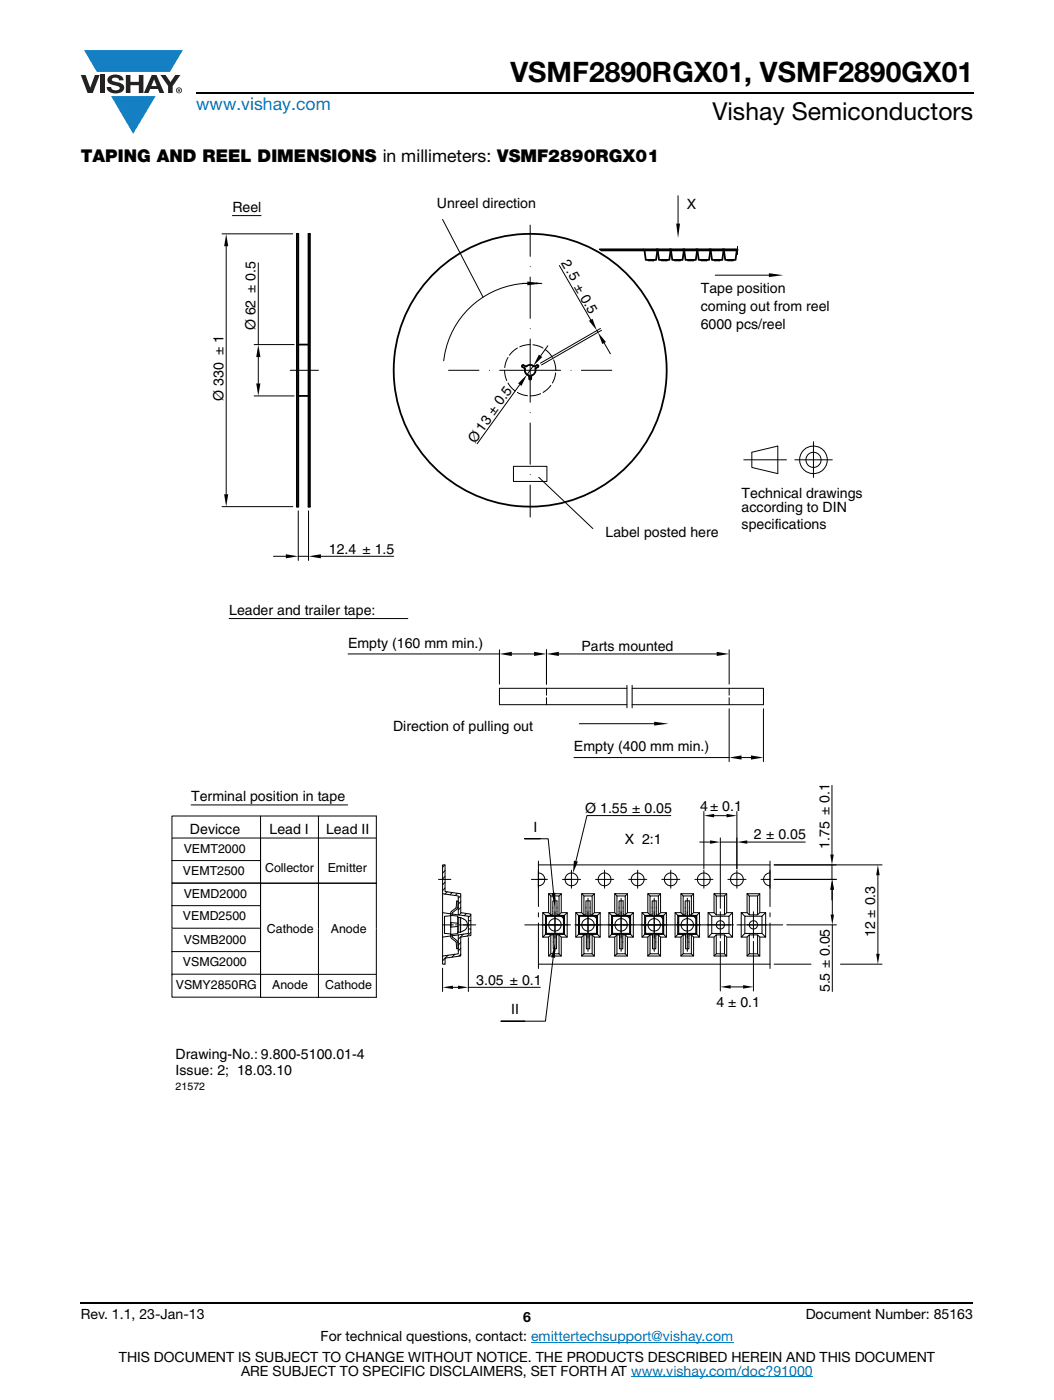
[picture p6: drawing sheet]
<svg xmlns="http://www.w3.org/2000/svg" width="210mm" height="279mm" viewBox="0 0 210 279" stroke-linecap="round" stroke-linejoin="round" font-family="sans-serif">
<g fill="#147fc3">
<path d="M16.8 10h19.7l-2.6 4.3h-1.1h-13.5z"/>
<path d="M22.2 19.2h8.9l-4.5 7.5z"/>
</g>
<g fill="#231f20">
<path d="M16.1 15h1l.9 2.5 .9-2.5h1l-1.4 3.6h-1z"/>
<path d="M20 15h.9v3.6h-.9z"/>
<path d="M21.8 15.3a2.1 2.1 0 0 1 2.7 .3l.1 .4h-.8a.79 .79 0 0 0-.7-.5 .79 .79 0 0 0-.8 .4l.2 .3 1 .2a1.08 1.08 0 0 1 1.3 1 1.08 1.08 0 0 1-1.1 1.2 1.73 1.73 0 0 1-2.4-1.2h.9a.96 .96 0 0 0 .8 .6 .96 .96 0 0 0 .9-.4 1.31 1.31 0 0 0-1.2-.6 1.03 1.03 0 0 1-1.1-.6 1.03 1.03 0 0 1 .2-1.1z"/>
<path d="M25.1 15h.9v1.3h1.7v-1.3h.9v3.6h-.9v-1.6h-1.7v1.6h-.9z"/>
<path d="M32 15h1l1 1.4 1-1.4h1l-1.6 2.2v1.4h-.9v-1.4z"/>
<path d="M30.7 15.9l.6 1.3h-1.1zM30.3 15l-1.6 3.6h.9l.4-.8h1.5l.3 .8h1l-1.6-3.6z"/>
<path d="M35.3 18a.46 .46 0 0 1 .9 0 .46 .46 0 0 1-.9 0zM35.1 18a.6 .6 0 0 0 1.2 0 .6 .6 0 0 0-1.2 0z"/>
<path d="M35.6 17.8h.2v.2h-.2zM35.5 17.7v.7h.1v-.3l.4 .3-.2-.3 .2-.2-.1-.2z"/>
</g>
<path d="M39.1 18.6h155M16.1 260h178" fill="none" stroke="#000" stroke-width=".36"/>
<path d="M106 267.9h40.3M125.9 274.8h36.3" fill="none" stroke="#007ec4" stroke-width=".2"/>
<path d="M34.2 39h141.8v179.1h-141.8z" fill="#fff"/>
<g fill="none" stroke="#000" stroke-width=".2">
<path d="M135.3 39.1v5.5M44.3 46.7h14.1M45.1 49.1v49.5M46.4 43h5.7M51.5 52.4v16.4M88.3 43.8l8.1 15.5M104.2 56.6h3.9M104.5 56.6a17.4 17.4 0 0 0-16 15.4M105.8 44.9v6.3M105.8 55.3v8.2M105.8 53.2h.1M111.6 53l6.2 10.8"/>
<path d="M142.7 54.9h10.7M147.1 49.2v1.6M50.7 79h8M50.7 68.8h8M51.5 71.3v5.2M57.9 73.9h5.6M89.5 73.9h6.1M97.6 73.9h.1M100.7 73.9l.1 1.1 .3 1M101.3 71.3l-.4 .9-.2 1.2M101.3 76.4l.8 1.1 .7 .5M103.2 69.5l-1.1 .8-.5 .6"/>
<path d="M103.2 78.3l.9 .4 1.1 .3M103.7 76.8l-8.5 11.8M105.8 67.7v12.6M105.8 65.6h.1M105.8 68.8l-1.2 .1-.9 .3M106.3 68.8l1.2 .3 .8 .4M106.4 73l-1.3 1.8M107.8 78.6l-.9 .3-1.1 .1M108.8 69.8l.6 .5 .8 1M109.3 69l-1.5 2M109.9 76.9l-.5 .6-1.1 .8M110.4 71.8l.3 .9 .2 1.2"/>
<path d="M110.8 74.4l-.2 1.2-.4 .8M111.8 73.9h-12.1M113.9 73.9h.1M116 73.9h6.1M119.1 66l.2 .3M119.8 65.6l-12 6.9M120 65.9l-12 6.9M120.5 68.5l1.3 2.1M102.4 93.1h6.7v3h-6.7zM105.8 84.4v8.3M105.8 96.8v6.4M105.8 82.3h.1"/>
<path d="M105.8 94.7h.1M107.5 95.3l10.8 10.2M148.4 91.8h8.5M150 90.3l5.2-1.3v5.5l-5.2-1.2zM158.5 91.8h7.5M162.3 88.2v7.1M44.3 101.1h14.1M54.6 111h2.4M59.5 101.9v9.9M59.5 111h2M61.5 101.9v9.9M64 111h14.5"/>
<path d="M45.7 123.4h35.7M69.4 130.5h30.2M99.6 137.4h25.5M99.6 137.4v3.2h25.5M99.6 129.7v6.8M102.1 130.5h4.4M109 129.7v6.8M109 137.4v1.3M109 139.2v1.4M111.5 130.5h31.5M125.1 136.8v4.5M126.1 137.4h26.2v3.2h-26.2"/>
<path d="M126.1 136.8v4.5M145.5 129.7v6.8M145.5 137.4v1.3M145.5 139.2v1.4M114.5 151.2h31M115.6 144.4h14.9M145.5 141.4v10.6M147.9 151.2h1.9M152.3 141.4v10.6M166 156.7v13.8M34.3 171.7v4.5h17.7M38.1 160.6h31.3"/>
<path d="M52 167.2v9.1h11.5M52 162.9h-17.7v4.2M52 176.2h-17.7v4.5M52 176.2v4.5h-17.7M52 171.7v13.5h-17.7v-4.5M52 167.2h-17.7v4.5M52 167.2v4.5h-17.7M52 167.2h23.1v18.1M52 176.2h23.1M63.5 167.2v9.1h11.6M63.5 162.9h-11.5v4.2M63.5 167.1v-4.2h11.6v4.2"/>
<path d="M63.5 176.2v9.1M87.5 175.5h2.4M88.3 178.4v8.6M88.3 172.6h.5v5.3l3.1 .5v3.7l2 .3v1.4h-.5v-.9l-2-.3v-3.8l-3.1-.4zM88.7 172.6l-.4 .5M88.8 173.7l-.5 .5M88.8 174.9l-.5 .5M88.8 176.1l-.5 .5M88.8 177.2l-.5 .5M89.2 178l-.4 .4M90.2 178.1l-.4 .5M91.3 178.3l-.5 .4"/>
<path d="M91.9 178.8l-.5 .5M91.9 179.9l-.5 .5M107.4 173.7v1.8h1.8M107.4 174.2a1.28 1.28 0 0 1 1.3 1.3 1.28 1.28 0 0 1-1.3 1.3M107.4 174.1v1.4h1.4h-2.8M107.4 171.8v9.1M107.4 172.6h46.2M107.7 167.4h-3h4.7l1 10.8M109.4 178.4v3.7l.5 .5M110.3 179.8h.8v3h-.8zM110.7 179.3v5.3h-2.2M111.5 178.8l.5-.4v3.7"/>
<path d="M112 178.4h-2.6l.5 .4M112.2 175.5h3.6M114 173.7v3.6M116 178.4v3.7l.5 .5M116.9 179.8h.8v3h-.8zM117.3 179.3v5.3h-2.2h8M118.1 178.8l.5-.4v3.7M118.6 178.4h-2.6l.5 .4M118.8 175.5h3.6M120.6 173.7v3.6M122.6 178.4v3.7l.5 .5M123.5 179.8h.8v3h-.8z"/>
<path d="M123.9 179.3v5.3h-2.2M124.7 178.8l.5-.4v3.7M125.2 178.4h-2.6l.5 .4M125.4 175.5h3.6M127.2 173.7v3.6M129.2 178.4v3.7l.5 .5M130.1 179.8h.8v3h-.8zM130.5 179.3v5.3h-2.2M131.3 178.8l.5-.4v3.7M131.8 178.4h-2.6l.5 .4M132 175.5h3.6M133.8 173.7v3.6"/>
<path d="M133.8 162.8h-16.7l-2.2 9M135.8 178.4v3.7l.5 .5M136.7 179.8h.8v3h-.8zM137.1 179.3v5.3h-2.2M137.9 178.8l.5-.4v3.7M138.4 178.4h-2.6l.5 .4M138.6 175.5h3.6M139.6 168.1h2M140.4 173.7v3.6M140.4 162v11.4M142.4 178.4v3.7l.5 .5M142.5 162.8h2.4"/>
<path d="M142.9 178.8h1.6v3.8h-1.6zM143.7 168.1h3.3M143.7 167.2v14.1M144.5 178.8l.5-.4v3.7M145 178.4h-2.6l.5 .4M145.2 175.5h3.6M147 162v11.4M147 173.7v3.6M149 178.4v3.7l.5 .5M149.1 168.1h11.5M149.5 178.8h1.6v3.8h-1.6zM151.1 178.8l.5-.4v3.7"/>
<path d="M151.6 178.4h-2.6l.5 .4M153.6 173.7v1.8h-1.8M153.6 174.2a1.28 1.28 0 0 0-1.3 1.3 1.28 1.28 0 0 0 1.3 1.3M153.6 171.8v9.1M154.4 175.5h12.5M166 172.6v2.9M166 177.6v2M166 177.6v4.9M175.1 174.7v15.7M176 172.6h-21.6M34.3 189.9h17.7v-4.5v9.1h11.5M34.3 189.9v4.5h17.7v-4.5"/>
<path d="M34.3 185.4v4.5M52 194.5v4.5h-17.7v-4.4M52 194.6v4.4h11.5M63.5 185.4v9.1h11.6v-9.1M63.5 194.6v4.4h11.6v-4.4M88.2 184.6h2.2M88.3 193.2v4.7M88.3 182.1l3.1 .5M88.8 191.2l-.5 .5M88.8 192.4h.1M89.4 190.6l-.6 .6M89.9 182.8l-1.2 .1v3.4l1.2 .1"/>
<path d="M89.9 182.7l1.4 .1v1.4M89.9 184.1v.9M89.9 184.1l1.4 .1v.7l-1.4 .1M90.2 182.7v-.5l1.1-1 .1-1.4h-.3l-.1 1.3-1 .9-.1 .3v4.7l1.1 1 .1 1.4 .3-.1-.1-1.4-1.1-.9v-.6M90.4 197h1M90.7 190.4l-.6 .6M90.9 184.6h.2M91.3 183l.1 .1M91.3 184.9v1.4l-1.4 .2M91.4 186.1h-.1M91.4 186.6l2-.3v-.9h.5v1.3l-2 .3v3.8l-3.1 .4v1.2h-.5v-1.6l3.1-.4zM91.4 186.6l-3.1 .4v3.8"/>
<path d="M91.8 183.1h-.4v3M91.8 186l-.4 .1M91.8 183.1v2.9M91.8 183.1h.1M91.9 183.1a1.41 1.41 0 0 1 1.2 1 1.41 1.41 0 0 1-.3 1.5l-.9 .4M91.9 183.1v2.9M91.9 186h-.1M91.9 188.1l-.5 .5M91.9 189.3l-.5 .5M91.9 190.4l-.4 .4M91.9 181.1l-.5 .5M92 182.2l-.4 .4"/>
<path d="M92.4 186.4l-1 1M93 182.3l-.4 .5M93.4 197h14.4M93.4 187.1v10.8M93.4 183.8v1.6M93.9 182.6l-.5 .5M93.9 186.1l-.7 .7M93.9 183.8v1.6M94.9 184.6h-3.4M104.7 184.6h7M107.4 182.2v.8M107.4 184.2v9.1"/>
<path d="M107.4 192.4h46.2M108.3 182.1v4.9M108.8 186.5l-.5 .5h1.1l.5-.4M108.8 182.7v3.8M108.8 186.5h1.6M108.8 182.7h1.5M108.8 184.1h.1M108.9 182.8v3.6M108.9 182.8h1.4M108.9 182.8l.1 .1v3.4M108.9 186.4h1.5M109 182.9h3.4"/>
<path d="M109.4 182.1h-1.1l.5 .6M109.4 187v3.8l.5-.4M109.9 186.6h.5M109.9 182.6v-3.8h1.6v3.8M109.9 182.6h.4M109.9 186.6v3.8h1.6v-3.8M110.3 191.1l-1.5 12.7h-8.9h4.8M110.4 186.4h.6v3h-.6zM110.7 182v2.6h-2.6M111 186.6h.5M111 186.5h1.6M111 186.4h1.5"/>
<path d="M111.1 182.6h.4M111.1 182.8h1.4M111.1 182.7h1.5M111.5 190.4l.5 .4h-2.6M111.5 186.6l.5 .4v3.8M111.9 182.8l.6 .6M112.4 182.9v3.4l.1 .1M112.4 186.3h-3.4l-.1 .1M112.5 182.8l-.1 .1M112.5 182.8v3.6M112.6 182.7l.5-.6v4.9M112.6 186.5l.5 .5h-1.1"/>
<path d="M112.6 182.7v3.8M112.9 184.6h-2.2v5.3M113 184.6h.8M113.1 182.1h-1.1l-.5 .5M113.3 184.6h-2.6v2.6M114.9 182.1v4.9M115.4 182.7h1.5M115.4 186.5h1.6M115.4 182.7v3.8M115.4 184.1h.1M115.4 186.5l-.5 .5h1.1l.5-.4M115.5 182.7l.1 .2v3.4"/>
<path d="M115.5 182.7h1.4M115.5 182.7v3.7M115.5 186.4h1.5M115.6 182.9h3.4M116 182.1h-1.1l.5 .6M116 187v3.8l.5-.4M116.5 182.6v-3.8h1.6v3.8M116.5 182.6h.4M116.5 186.6h.5M116.5 186.6v3.8h1.6v-3.8M117 186.4h.6v3h-.6zM117.3 182v2.6h-2.6"/>
<path d="M117.6 186.5h1.6M117.6 186.4h1.5M117.6 186.6h.5M117.7 182.7h1.5M117.7 182.7h1.4M117.7 182.6h.4M118.1 190.4l.5 .4h-2.6M118.1 186.6l.5 .4v3.8M118.5 182.8l.6 .6M119 182.9v3.4l.1 .1M119 186.3h-3.4l-.1 .1M119.1 182.7l-.1 .2"/>
<path d="M119.1 182.7v3.7M119.2 182.7v3.8M119.2 186.5l.5 .5h-1.1M119.2 182.7l.5-.6v4.9M119.5 184.6h-2.2v5.3M119.7 182.1h-1.1l-.5 .5M119.9 184.6h-2.6v2.6M121.5 182.1v4.9M122 186.5l-.5 .5h1.1l.5-.4M122 182.7h1.5M122 184.1h.1M122 186.5h1.6"/>
<path d="M122 182.7v3.8M122.1 182.8l.1 3.5M122.1 182.8v3.6M122.1 182.8h1.4M122.1 186.4h1.5M122.2 182.9h3.4M122.6 182.1h-1.1l.5 .6M122.6 187v3.8l.5-.4M123.1 182.6v-3.8h1.6v3.8M123.1 182.6h.4M123.1 186.6h.5M123.1 186.6v3.8h1.6v-3.8"/>
<path d="M123.6 186.4h.6v3h-.6zM123.9 182v2.6h-2.6M124.2 186.6h.5M124.2 186.4h1.5M124.2 186.5h1.6M124.3 182.6h.4M124.3 182.8h1.4M124.3 182.7h1.5M124.3 184.6h.9M124.7 190.4l.5 .4h-2.6M124.7 186.6l.5 .4v3.8M125.1 182.8l.5 .6"/>
<path d="M125.6 182.9l.1 3.5M125.6 186.3h-3.4l-.1 .1M125.7 182.8v3.6M125.7 182.8l-.1 .1M125.8 182.7l.5-.6v4.9M125.8 186.5l.5 .5h-1.1M125.8 182.7v3.8M126.1 184.6h-2.2v5.3M126.3 182.1h-1.1l-.5 .5M126.4 184.6h8M126.5 184.6h-2.6v2.6M128.1 182.1v4.9"/>
<path d="M128.6 186.5l-.5 .5h1.1l.5-.4M128.6 184.1h.1M128.6 186.5h1.6M128.6 182.7v3.8M128.6 182.7h1.5M128.7 182.8l.1 3.5M128.7 186.4h1.5M128.7 182.8h1.4M128.7 182.8v3.6M128.8 182.9h3.4M129.2 187v3.8l.5-.4M129.2 182.1h-1.1l.5 .6"/>
<path d="M129.7 186.6h.5M129.7 182.6v-3.8h1.6v3.8M129.7 182.6h.4M129.7 186.6v3.8h1.6v-3.8M130.2 186.4h.6v3h-.6zM130.5 182v2.6h-2.6M130.8 186.6h.5M130.8 186.4h1.5M130.8 186.5h1.6M130.9 182.6h.4M130.9 182.8h1.4M130.9 182.7h1.5"/>
<path d="M131.3 190.4l.5 .4h-2.6M131.3 186.6l.5 .4v3.8M131.7 182.8l.5 .6M132.2 182.9l.1 3.5M132.2 186.3h-3.4l-.1 .1M132.3 182.8v3.6M132.3 182.8l-.1 .1M132.4 182.7l.5-.6v4.9M132.4 186.5l.5 .5h-1.1M132.4 182.7v3.8M132.7 184.6h-2.2v5.3M132.9 182.1h-1.1l-.5 .5"/>
<path d="M133.1 184.6h-2.6v2.6M134.7 182.1v4.9M135.2 186.5l-.5 .5h1.1l.5-.4M135.2 184.1h.1M135.2 186.5h1.6M135.2 182.7v3.8M135.2 182.7h1.5M135.3 182.8l.1 .1v3.4M135.3 182.8h1.4M135.3 182.8v3.6M135.3 186.4h1.5M135.4 182.9h3.4"/>
<path d="M135.7 184.6h.8M135.8 182.1h-1.1l.5 .6M135.8 187v3.8l.5-.4M136.3 186.6h.5M136.3 182.6v-3.8h1.6v3.8M136.3 182.6h.4M136.3 186.6v3.8h1.6v-3.8M136.8 186.4h.6v3h-.6zM137.1 182v2.6h-2.6M137.4 186.6h.5M137.4 186.5h1.6M137.4 186.4h1.5"/>
<path d="M137.5 182.6h.4M137.5 182.8h1.4M137.5 182.7h1.5M137.7 184.6h8.1M137.9 190.4l.5 .4h-2.6M137.9 186.6l.5 .4v3.8M138.3 182.8l.6 .6M138.8 182.9v3.4l.1 .1M138.8 186.3h-3.4l-.1 .1M138.9 182.8v3.6M138.9 182.8l-.1 .1M139 182.7l.5-.6v4.9"/>
<path d="M139 186.5l.5 .5h-1.1M139 182.7v3.8M139.3 184.6h-2.2v5.3M139.5 182.1h-1.1l-.5 .5M139.7 184.6h-2.6v2.6M141.3 182.1v4.9M142 182.9h3.4v3.4h-3.4zM142 186.3l-.7 .7h1.1l.5-.4M142.4 182.1h-1.1l.7 .8M142.4 187v3.8l.5-.4M142.9 186.6h1.6v3.8h-1.6zM143.7 187.9v9.9"/>
<path d="M143.7 182v2.6h-2.6M144.5 186.6l.5 .4v3.8M144.5 190.4l.5 .4h-2.6M145.4 186.3l.7 .7h-1.1M145.4 182.9l.7-.8v4.9M145.8 197h2.4M146.1 182.1h-1.1l-.5 .5M146.3 184.6h-2.6v2.6M147 184.6h.8M147.9 182.1v4.9M148.6 182.9h3.4v3.4h-3.4zM148.6 186.3l-.7 .7h1.1l.5-.4"/>
<path d="M149 182.1h-1.1l.7 .8M149 187v3.8l.5-.4M149.1 184.6h7M149.5 186.6h1.6v3.8h-1.6zM150.3 182v2.6h-2.6M150.3 187.9v9.9M151.1 190.4l.5 .4h-2.6M151.1 186.6l.5 .4v3.8M152 182.9l.7-.8v4.9M152 186.3l.7 .7h-1.1M152.7 182.1h-1.1l-.5 .5M152.9 184.6h-2.6v2.6"/>
<path d="M153.6 182.2v.8M153.6 184.2v9.1M154.4 192.4h7.4M157 184.6h9.9M166 184.6v13.3M167.7 192.4h8.3"/>
<circle cx="162.3" cy="91.8" r="1.51"/>
<circle cx="162.3" cy="91.8" r="2.76"/>
<circle cx="114" cy="175.5" r="1.28"/>
<circle cx="120.6" cy="175.5" r="1.28"/>
<circle cx="127.2" cy="175.5" r="1.28"/>
<circle cx="133.8" cy="175.5" r="1.28"/>
<circle cx="140.4" cy="175.5" r="1.28"/>
<circle cx="147" cy="175.5" r="1.28"/>
<circle cx="110.7" cy="184.6" r="1.24"/>
<circle cx="117.3" cy="184.6" r="1.24"/>
<circle cx="123.9" cy="184.6" r="1.24"/>
<circle cx="130.5" cy="184.6" r="1.24"/>
<circle cx="137.1" cy="184.6" r="1.24"/>
<circle cx="143.7" cy="184.6" r=".83"/>
<circle cx="150.3" cy="184.6" r=".82"/>
</g>
<g fill="#000">
<path d="M45.1 46.7l.4 2.4h-.8zM105.2 56.2l2.9 .4-2.9 .3zM107 56.4l1.1 .2-1.1 .1zM134.9 44.6h.8l-.4 2.9zM153.4 54.5l2.9 .4-2.9 .4zM51.1 76.5h.8l-.4 2.5zM51.5 68.8l.4 2.5h-.8zM103.4 76.5l1.7-1.7-1.1 2.2zM107.5 70.8l.7 .5-1.8 1.7zM117.5 64l.7-.4 .9 2.4zM119.3 66.3l1.6 2-.7 .4zM44.7 98.6h.8l-.4 2.5z"/>
<path d="M57 110.6l2.5 .4-2.5 .4zM61.5 111l2.5-.4v.8zM99.6 130.5l2.5-.4v.8zM106.5 130.1l2.5 .4-2.5 .4zM109 130.5l2.5-.4v.8zM143 130.1l2.5 .4-2.5 .4zM130.5 144l2.9 .4-2.9 .4zM145.5 151.2l2.4-.4v.8zM149.8 150.8l2.5 .4-2.5 .4zM110 178.2h.8l-.1 2.9zM114.5 171.8l.8 .1-1 2.3zM141.6 167.7l2.1 .4-2.1 .3z"/>
<path d="M140.4 162.8l2.1-.4v.7zM144.9 162.4l2.1 .4-2.1 .3zM147 168.1l2.1-.4v.7zM166 175.5l.3 2.1h-.7zM165.6 170.5h.7l-.3 2.1zM166 175.5l.4 2.1h-.7zM175.1 172.6l.4 2.1h-.7zM88.3 197l2.1-.3v.7zM91.4 196.7l2 .3-2 .4zM110.7 188.3v2.9l-.7-.1zM143.7 197l2.1-.4v.7zM148.2 196.6l2.1 .4-2.1 .3z"/>
<path d="M165.7 182.5h.7l-.4 2.1zM174.8 190.4h.7l-.4 2z"/>
</g>
<g fill="none" stroke="#000" stroke-width=".36">
<path d="M59.2 46.7h.3v54.4h-.3zM61.5 46.7h.3v54.4h-.3zM119.6 49.8h27.5M119.9 50h27.2M128.6 50l.2 1.9h2.1l.2-1.9M129.3 51.9v.1l1.1-.1M131.2 50l.3 1.9h2l.3-1.9M132 51.9v.1l1-.1M133.8 50l.3 1.9h2.1l.2-1.9M134.6 51.9v.1l1.1-.1M136.5 50l.3 1.9h2l.3-1.9M137.2 51.9v.1h1.1v-.1"/>
<path d="M139.1 50l.3 1.9h2l.3-1.9M139.9 51.9v.1h1.1v-.1M141.8 50l.2 1.9h2.1l.2-1.9M142.5 51.9v.1l1.1-.1M144.4 50l.3 1.9h2l.3-1.9M145.2 51.9v.1l1-.1M59.5 79h2M59.5 68.8h2M104.1 73l.2-.2 .5 .3a1.58 1.58 0 0 1 1.9 0l.5-.3 .2 .2v.2l-.5 .3a1.51 1.51 0 0 1-.9 1.6l-.1 .6-.1 .1-.2-.1v-.6a1.51 1.51 0 0 1-1-1.6l-.5-.3z"/>
<circle cx="105.8" cy="73.9" r="27.2"/>
</g>
<text font-size="5.6" x="101.8" y="16.4">VSMF2890RGX01, VSMF2890GX01</text>
<text font-size="4.9" x="142.1" y="24">Vishay Semiconductors</text>
<text font-size="3.5" fill="#007ec4" x="39.1" y="21.9">www.vishay.com</text>
<text font-size="3.5" x="16.1" y="32.3">TAPING AND REEL DIMENSIONS in millimeters: VSMF2890RGX01</text>
<g font-size="2.8">
<text x="87.2" y="41.5">Unreel direction</text>
<text x="137" y="41.7">X</text>
<text x="46.4" y="42.2">Reel</text>
<text x="111.9" y="52.4" transform="rotate(60 111.9 52.4)">2.5 ± 0.5</text>
<text x="139.8" y="58.5">Tape position</text>
<text x="51" y="65.9" transform="rotate(-90 51 65.9)">Ø 62 ± 0.5</text>
<text x="139.8" y="65.7">6000 pcs/reel</text>
<text x="139.8" y="62">coming out from reel</text>
<text x="44.6" y="80" transform="rotate(-90 44.6 80)">Ø 330 ± 1</text>
<text x="94.8" y="88.6" transform="rotate(-54 94.8 88.6)">Ø13 ± 0.5</text>
<text x="147.9" y="99.4">Technical drawings</text>
<text x="120.8" y="107.3">Label posted here</text>
<text x="147.9" y="102.2">according to DIN</text>
<text x="147.9" y="105.6">specifications</text>
<text x="65.6" y="110.5">12.4 ± 1.5</text>
<text x="45.7" y="122.7">Leader and trailer tape:</text>
<text x="69.4" y="129.3">Empty (160 mm min.)</text>
<text x="116" y="130">Parts mounted</text>
<text x="78.4" y="145.8">Direction of pulling out</text>
<text x="114.5" y="150">Empty (400 mm min.)</text>
<text x="38.1" y="159.9">Terminal position in tape</text>
<text x="139.7" y="161.9">4 ± 0.1</text>
<text x="37.9" y="166.3">Devicce</text>
<text x="53.8" y="166.3">Lead I</text>
<text x="65.1" y="166.3">Lead II</text>
<text x="106.4" y="166">I</text>
<text x="116.7" y="162.2">Ø 1.55 ± 0.05</text>
<text x="150.4" y="167.5">2 ± 0.05</text>
<text x="124.6" y="168.4">X 2:1</text>
<text x="165.4" y="169.3" transform="rotate(-90 165.4 169.3)">1.75 ± 0.1</text>
<text x="174.6" y="187" transform="rotate(-90 174.6 187)">12 ± 0.3</text>
<text x="95" y="196.5">3.05 ± 0.1</text>
<text x="102" y="202.3">II</text>
<text x="142.9" y="201">4 ± 0.1</text>
<text x="165.5" y="198" transform="rotate(-90 165.5 198)">5.5 ± 0.05</text>
<text x="35" y="214.6">Issue: 2; 18.03.10</text>
<text x="35" y="211.4">Drawing-No.: 9.800-5100.01-4</text>
<text x="16.1" y="263.3">Rev. 1.1, 23-Jan-13</text>
<text x="104.3" y="263.8">6</text>
<text x="160.7" y="263.3">Document Number: 85163</text>
<text x="64" y="267.7">For technical questions, contact: emittertechsupport@vishay.com</text>
<text x="23.7" y="271.7">THIS DOCUMENT IS SUBJECT TO CHANGE WITHOUT NOTICE. THE PRODUCTS DESCRIBED HEREIN AND THIS DOCUMENT</text>
<text x="48.1" y="274.6">ARE SUBJECT TO SPECIFIC DISCLAIMERS, SET FORTH AT www.vishay.com/doc?91000</text>
</g>
<g font-size="2.5">
<text x="36.7" y="170.3">VEMT2000</text>
<text x="36.5" y="174.7">VEMT2500</text>
<text x="36.7" y="179.3">VEMD2000</text>
<text x="52.9" y="174">Collector</text>
<text x="65.4" y="174">Emitter</text>
<text x="36.5" y="183.7">VEMD2500</text>
<text x="36.7" y="188.5">VSMB2000</text>
<text x="53.2" y="186.2">Cathode</text>
<text x="66" y="186.2">Anode</text>
<text x="35.1" y="197.5">VSMY2850RG</text>
<text x="36.5" y="192.9">VSMG2000</text>
<text x="54.3" y="197.5">Anode</text>
<text x="64.9" y="197.5">Cathode</text>
</g>
<text font-size="2.1" x="35" y="217.6">21572</text>
</svg>
